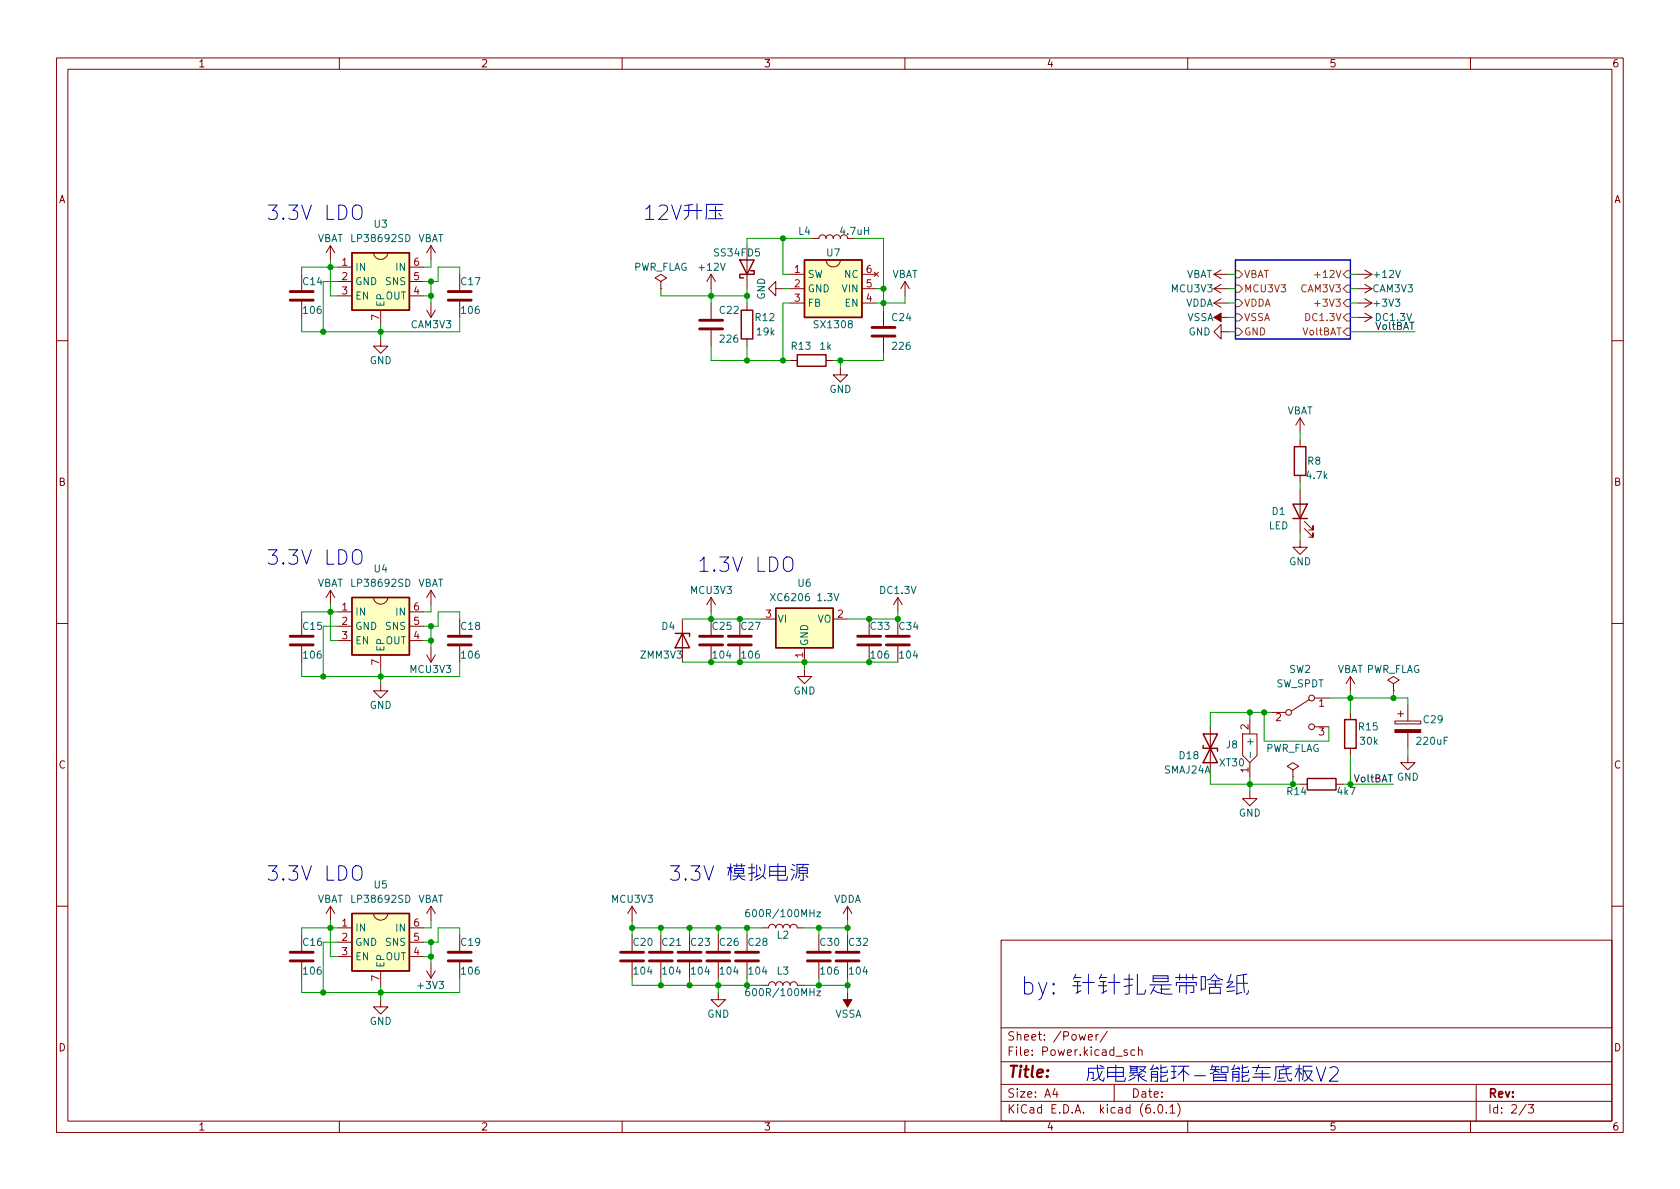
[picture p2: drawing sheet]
<svg xmlns="http://www.w3.org/2000/svg" width="297mm" height="210mm" viewBox="0 0 297 210" stroke-linecap="round" stroke-linejoin="round" font-family="sans-serif">
<g fill="none" stroke="#840000" stroke-width=".18">
<path d="M10 10.2h277v190.1h-277zM12 12.2h273v186.1h-273zM60 10.2v2M110 10.2v2M160 10.2v2M210 10.2v2M260 10.2v2M53.3 48.5v2.8M53.3 53.3v2.8M58.4 43.4v2.6M58.4 43.4l-.7 1.3M58.4 43.4l.8 1.3"/>
<path d="M59.7 47.2h2.5M59.7 49.8h2.5M59.7 52.3h2.5M66 44.7a1.27 1.27 0 0 0 1.3 1.2 1.27 1.27 0 0 0 1.3-1.2M67.3 59.9v1.3h1.3l-1.3 1.3-1.3-1.3h1.3M67.3 54.9v2.5M72.4 47.2h2.5M72.4 49.8h2.5M72.4 52.3h2.5M75.4 54.9l.8 1.2M76.2 43.4v2.6M76.2 53.6v2.5"/>
<path d="M76.2 43.4l-.8 1.3M76.2 43.4l.8 1.3M77 54.9l-.8 1.2M81.3 48.5v2.8M81.3 53.3v2.8M116.8 49.8l1.1-.7-1.1-.6-1 .6 1 .7v1.2M116.8 51h.1M125.7 48.5v2.5M125.7 53.6v2.8M125.7 58.4v2.8M125.7 48.5l-.7 1.3M125.7 48.5l.8 1.3"/>
<path d="M132.1 46v5M132.1 53.6v1.3M132.1 59.9v1.3M137.2 51v-1.2l-1.3 1.2 1.3 1.3v-1.3h1.2M139.7 53.6h2.5M139.7 51h2.5M139.7 48.5h2.5M146 46a1.27 1.27 0 0 0 1.3 1.2 1.27 1.27 0 0 0 1.3-1.2M148.6 42.2a.64 .64 0 0 0-.6-.7 .64 .64 0 0 0-.7 .7 .64 .64 0 0 0-.6-.7 .64 .64 0 0 0-.7 .7 .64 .64 0 0 0-.6-.7 .64 .64 0 0 0-.6 .7h-1.3M152.4 53.6h2.5M152.4 51h2.5M152.4 48.5h2.5"/>
<path d="M154.6 48.1l.7 .8M155.3 48.1l-.7 .8M156.2 54.9v2.8M156.2 59.7v2.8M160 49.8v2.5M160 49.8l-.7 1.2M160 49.8l.8 1.2M214.6 53.6l1.3 .8M214.6 53.6h2.6M214.6 51l1.3 .8M214.6 51h2.6M214.6 48.5h2.6"/>
<path d="M214.6 56.1h2.6M214.6 48.5l1.3 .8M215.9 58.7v-1.3l-1.3 1.3 1.3 1.2v-1.2h1.3M215.9 52.8l-1.3 .8M215.9 50.3l-1.3 .7M215.9 47.7l-1.3 .8M240 53.6h2.6M240 51h2.6M240 48.5h2.6M240 56.1h2.6M241.3 47.7l1.3 .8M241.3 50.3l1.3 .7"/>
<path d="M241.3 52.8l1.3 .8M241.3 55.4l1.3 .7M242.6 48.5l-1.3 .8M242.6 51l-1.3 .8M242.6 53.6l-1.3 .8M242.6 56.1l-1.3 .8M10 60.2h2M139.7 63.7h1.3M146 63.7h1.3M148.6 65v1.3h1.3l-1.3 1.3-1.3-1.3h1.3M229.9 73.9v2.5M229.9 77.7v1.3"/>
<path d="M229.9 73.9l-.8 1.3M229.9 73.9l.7 1.3M285 60.2h2M229.9 95.5v1.3h1.2l-1.2 1.2-1.3-1.2h1.3M229.9 84.1v1.2M229.9 86.6v7.6M230.6 93.5l1.6 1.5v-.8v.8h-.8M230.6 92.2l1.6 1.5v-.7v.7h-.8M10 110.2h2M53.3 109.5v2.8M53.3 114.3v2.8M58.4 104.4l-.7 1.3"/>
<path d="M58.4 104.4v2.5M58.4 104.4l.8 1.3M59.7 108.2h2.5M59.7 110.7h2.5M59.7 113.3h2.5M66 105.7a1.27 1.27 0 0 0 1.3 1.1 1.27 1.27 0 0 0 1.3-1.1M67.3 115.8v2.6M72.4 108.2h2.5M72.4 110.7h2.5M72.4 113.3h2.5M75.4 115.8l.8 1.3M76.2 104.4l-.8 1.3"/>
<path d="M76.2 104.4v2.5M76.2 114.5v2.6M76.2 104.4l.8 1.3M77 115.8l-.8 1.3M81.3 109.5v2.8M81.3 114.3v2.8M120.6 109.5v7.6M125.7 105.7v2.5M125.7 109.5v2.8M125.7 114.3v2.8M125.7 105.7l-.7 1.2M125.7 105.7l.8 1.2"/>
<path d="M130.8 109.5v2.8M130.8 114.3v2.8M134.6 109.5h2.6M142.2 118.4v1.2h1.3l-1.3 1.3-1.2-1.3h1.2M142.2 114.5v2.6M147.3 109.5h2.6M153.7 109.5v2.8M153.7 114.3v2.8M158.7 105.7v2.5M158.7 109.5v2.8M158.7 114.3v2.8M158.7 105.7l-.7 1.2"/>
<path d="M158.7 105.7l.8 1.2M238.8 119.6v2.6M238.8 119.6l-.8 1.3M238.8 119.6l.7 1.3M285 110.2h2M67.3 120.9v1.3h1.3l-1.3 1.2-1.3-1.2h1.3M214 128.5v7.6M219.7 129.8h2.5v3.8l-1.2 1.3-1.3-1.3zM221 139.9v1.3h1.2l-1.2 1.3-1.3-1.3h1.3M221 127.2v2.6M221 134.9v2.5M224.8 126h2.5"/>
<path d="M228.6 136.1l1-.6-1-.6-1 .6 1 .6v1.3M228.6 137.4h.1M229.9 138.7h1.2M231.5 123.7l-3.2 2M232.4 123.4h2.5M232.4 128.5h2.5M236.2 138.7h1.3M238.8 126v1.2M238.8 132.3v1.3M246.4 120.9l1-.6-1-.7-1 .7 1 .6v1.3M246.4 122.2h.1M246.6 127.5h4.6v.5h-4.6z"/>
<path d="M247.1 126.2h1.1M247.6 125.7v1M248.9 133.6v1.3h1.3l-1.3 1.2-1.3-1.2h1.3M248.9 124.7v2.8M248.9 129.5v2.8M10 160.2h2M53.3 165.3v2.8M53.3 170.2v2.8M58.4 160.3v2.5M58.4 160.3l-.7 1.2M58.4 160.3l.8 1.2M59.7 164.1h2.5"/>
<path d="M59.7 166.6h2.5M59.7 169.2h2.5M66 161.5a1.27 1.27 0 0 0 1.3 1.2 1.27 1.27 0 0 0 1.3-1.2M67.3 176.8v1.2h1.3l-1.3 1.3-1.3-1.3h1.3M67.3 171.7v2.5M72.4 164.1h2.5M72.4 166.6h2.5M72.4 169.2h2.5M75.4 171.7l.8 1.3M76.2 160.3v2.5M76.2 170.4v2.6M76.2 160.3l-.8 1.2"/>
<path d="M76.2 160.3l.8 1.2M77 171.7l-.8 1.3M81.3 165.3v2.8M81.3 170.2v2.8M111.8 160.3l-.8 1.2M111.8 160.3v2.5M111.8 165.3v2.8M111.8 170.2v2.8M111.8 160.3l.7 1.2M116.8 165.3v2.8M116.8 170.2v2.8M121.9 165.3v2.8"/>
<path d="M121.9 170.2v2.8M127 175.5v1.3h1.3l-1.3 1.2-1.3-1.2h1.3M127 165.3v2.8M127 170.2v2.8M132.1 165.3v2.8M132.1 170.2v2.8M134.6 164.1h1.3a.64 .64 0 0 1 .6-.7 .64 .64 0 0 1 .7 .7 .64 .64 0 0 1 .6-.7 .64 .64 0 0 1 .6 .7 .64 .64 0 0 1 .7-.7 .64 .64 0 0 1 .6 .7 .64 .64 0 0 1 .6-.7 .64 .64 0 0 1 .7 .7h1.2M135.9 174.2a.64 .64 0 0 1 .6-.6 .64 .64 0 0 1 .7 .6 .64 .64 0 0 1 .6-.6 .64 .64 0 0 1 .6 .6 .64 .64 0 0 1 .7-.6 .64 .64 0 0 1 .6 .6 .64 .64 0 0 1 .6-.6 .64 .64 0 0 1 .7 .6M144.8 165.3v2.8M144.8 170.2v2.8M149.9 160.3v2.5M149.9 165.3v2.8"/>
<path d="M149.9 170.2v2.8M149.9 175.5v2.5M149.9 160.3l-.8 1.2M149.9 160.3l.7 1.2M177 166.3h108v32h-108zM285 160.2h2M60 198.3v2M110 198.3v2M160 198.3v2M177 194.8h108M177 191.8h108M177 187.8h108"/>
<path d="M177 181.8h108M186.5 192.5l-.4 1h1M186.9 193v1M192.4 183.4l.7-.1v-.3l-.5-.1-.2 .2 .1 .8h.6M193.8 182.9v1M194.2 182.9l-.3 .1-.1 .2M195.8 182.4l-1.3 1.9M197 191.8v3M199.3 185.7l-.4-.1-.2 .2 .1 .3 .5 .1v.4h-.6M200.6 185.7l-.4-.1-.3 .3v.4l.2 .3h.5M201.3 185.8l.2-.2 .4 .1v.9M201.3 185.1v1.5"/>
<path d="M204.1 196.7v.1M204.9 195.4l.2-.1a.81 .81 0 0 1 .6 .7 .81 .81 0 0 1-.3 .8h-.2a.81 .81 0 0 1-.6-.6 .81 .81 0 0 1 .3-.8zM206.2 196.7v.1M206.9 195.8l.4-.5v1.5M206.9 196.8h.8M208.2 195.1a1.72 1.72 0 0 1 0 2.3M210 198.3v2M260 198.3v2M261 191.8v6.5M269.9 195.3l-1.3 1.9M270.2 195.3h1l-.6 .6 .5 .1v.7l-.2 .1h-.5l-.2-.1"/>
<circle cx="227.8" cy="126" r=".51"/>
<circle cx="231.9" cy="123.4" r=".51"/>
<circle cx="231.9" cy="128.5" r=".51"/>
</g>
<g fill="#840000" stroke="#840000" stroke-width=".18">
<path d="M149.1 176.8h1.5l-.7 1.2z"/>
<path d="M214.6 56.1l1.3-.7v1.5z"/>
<path d="M246.6 129h4.6v.5h-4.6z"/>
</g>
<path d="M136.2 105l.9 1.2M137.1 105l-.9 1.2M147.5 105l.4 1.2 .4-1.2M221.1 133v1M132.4 160.8l-.3 .1a.85 .85 0 0 0 0 1.2l.4-.1 .1-.4-.3-.3-.3 .1-.2 .2M132.4 174.8l-.3 .1a.85 .85 0 0 0 0 1.2l.4-.1 .1-.5-.3-.2-.3 .1-.2 .1M144.4 161.3h.7l-.7 .8h.7M144.4 175.2h.7l-.7 .9h.7" fill="none" stroke="#006464" stroke-width=".18"/>
<g fill="none" stroke="#840000" stroke-width=".51">
<path d="M51.3 53.1h4.1M51.3 51.6h4.1M79.2 53.1h4.1M79.2 51.6h4.1M123.7 58.2h4.1M123.7 56.6h4.1M154.2 59.4h4M154.2 57.9h4M51.3 114h4.1M51.3 112.5h4.1M79.2 114h4.1M79.2 112.5h4.1"/>
<path d="M123.7 114h4.1M123.7 112.5h4.1M128.8 114h4M128.8 112.5h4M151.6 114h4.1M151.6 112.5h4.1M156.7 114h4.1M156.7 112.5h4.1M51.3 169.9h4.1M51.3 168.4h4.1M79.2 169.9h4.1M79.2 168.4h4.1"/>
<path d="M109.7 169.9h4.1M109.7 168.4h4.1M114.8 169.9h4.1M114.8 168.4h4.1M119.9 169.9h4.1M119.9 168.4h4.1M125 169.9h4M125 168.4h4M130 169.9h4.1M130 168.4h4.1M142.7 169.9h4.1M142.7 168.4h4.1"/>
<path d="M147.8 169.9h4.1M147.8 168.4h4.1"/>
</g>
<g fill="#ffffc2" stroke="#ffffc2" stroke-width=".18">
<path d="M62.2 105.7h10.2v10.1h-10.2z"/>
<path d="M137.2 107.6h10.1v6.9h-10.1z"/>
<path d="M62.2 44.7h10.2v10.2h-10.2z"/>
<path d="M62.2 161.5h10.2v10.2h-10.2z"/>
<path d="M142.2 46h10.2v10.1h-10.2z"/>
</g>
<g fill="none" stroke="#840000" stroke-width=".25">
<path d="M62.2 44.7h10.2v10.2h-10.2zM130.8 46h2.5l-1.2 2.5zM131.1 54.9h2v5h-2zM132.7 47.9h.6v.6h-2.5v.6h.6M142.2 46h10.2v10.1h-10.2zM141 62.7h5v2.1h-5zM228.9 79h2v5.1h-2zM228.6 89.1h2.5l-1.2 2.6zM228.6 91.7h2.5M62.2 105.7h10.2v10.1h-10.2zM119.4 112h2.5v.5M120.6 112l1.3 2.5h-2.5z"/>
<path d="M137.2 107.6h10.1v6.9h-10.1zM212.7 131.8v.5h2.6v.5M212.7 129.8h2.6l-2.6 5.1h2.6zM231.1 137.7h5.1v2h-5.1zM237.7 127.2h2.1v5.1h-2.1zM62.2 161.5h10.2v10.2h-10.2z"/>
</g>
<path d="M218.4 55.5h.7l.6 .6-.6 .7h-.7zM218.4 53h.7l.6 .6-.6 .6h-.7zM218.4 50.4h.7l.6 .6-.6 .7h-.7zM218.4 58h.7l.6 .7-.6 .6h-.7zM218.4 47.9h.7l.6 .6-.6 .6h-.7zM232.4 53.7h1M232.4 48.6h1M238.1 53h.7v1.2h-.7l-.6-.6zM238.1 58h.7v1.3h-.7l-.6-.6zM238.1 47.9h.7v1.2h-.7l-.6-.6zM238.1 50.4h.7v1.3h-.7l-.6-.7zM238.1 55.5h.7v1.3h-.7l-.6-.7z" fill="none" stroke="#725600" stroke-width=".18"/>
<g fill="none" stroke="#0000c2" stroke-width=".18">
<path d="M62.7 36.4a.84 .84 0 0 1 .9-.1 .84 .84 0 0 1 .4 .8v.9a.85 .85 0 0 1-.8 .8 .85 .85 0 0 1-.9-.8v-.9l.1-.5zM114.2 37l.7-.7v2.5M114.2 38.8h1.4M116.6 36.5l.3-.2h.6a.69 .69 0 0 1 .4 1l-1.4 1.5h1.5M118.8 36.3l.8 2.5 .9-2.5M120.9 37.2h3.2M121.8 36.3l-.1 1.9-.6 .6M122.5 36.1l-1.4 .3M123.2 36v2.8M125.2 38.7h2.6M125.4 37.2h2.2M126.5 36.5v2.2"/>
<path d="M127.1 37.7l.4 .5M127.8 36.1h-2.9l-.1 2.7M62.4 97.6a.85 .85 0 0 1 1-.4 .85 .85 0 0 1 .6 .9v.8a.85 .85 0 0 1-.8 .9 .85 .85 0 0 1-.9-.9zM138.9 98.6a.84 .84 0 0 1 .9 0 .84 .84 0 0 1 .4 .7v.9a.85 .85 0 0 1-.8 .9 .85 .85 0 0 1-.9-.9v-.9l.1-.4zM62.4 153.5a.85 .85 0 0 1 1-.4 .85 .85 0 0 1 .6 .8v.9a.85 .85 0 0 1-.8 .9 .85 .85 0 0 1-.9-.9zM118.5 153.1h1.6l-.8 1a.69 .69 0 0 1 .8 .5v.6l-.2 .3-.3 .1h-.7l-.4-.2M121.2 155.4l.1 .1-.1 .1-.1-.1 .1-.1v.2M122.2 153.1h1.6l-.9 1a.69 .69 0 0 1 .9 .5v.6l-.3 .3-.2 .1h-.8l-.3-.2M124.5 153.1l.8 2.5 .9-2.5M128.6 153.5h1M129.1 153.5l.3 .8M129.1 153.3l-.4 1.5"/>
<path d="M129.2 152.7v2.9M129.6 154.9h2.1M129.7 153.1h2M129.9 153.6h1.6v.8h-1.6zM129.9 153.9h1.6M130.3 152.7v.6M130.6 154.8l.5 .6 .6 .2M130.6 154.4l-.2 .8-.2 .2-.6 .2M131.1 152.7v.6M132.3 153.5h1.1M132.9 152.7v2.9h-.3M133.4 154.3l-1.1 .3"/>
<path d="M133.8 153v2M134.3 153.3l.2 .6M134.4 154.7l-1 .5M134.9 154.8l-.5 .5-.7 .3M134.9 154.9l.5 .5M135.2 152.9v.7l-.2 1.2M136.1 154.8h2.8v-1.6h-2.8v1.8M136.1 154.1h2.8M137.5 152.7v2.9h1.6l.1-.6M139.8 153.7l.6 .2M140.1 152.9l.5 .2M140.4 154.6l-.4 1"/>
<path d="M141.3 153.5h1.4v.9h-1.4zM141.3 153.9h1.4M141.4 154.8l-.2 .5M142 154.4v1.2h-.5M142 153l-.1 .5M142.5 154.8l.4 .4M143 152.9h-2.1v1.4l-.2 1M181.1 173.9l.3-.2h.6l.3 .2 .3 .4v.9l-.3 .4-.3 .2h-.6l-.3-.2M181.1 172.7v3.1M183.6 173.7l.8 2.1M185.1 173.7l-1 2.8-.5 .3M186.3 175.5l.1 .1-.1 .2-.2-.2 .2-.1v.3"/>
<path d="M186.3 173.9l.1 .1-.1 .2-.2-.2 .2-.1v.3M189.7 174.3h1.4M189.9 172.9h1.2M189.9 173.6h1.1M190.2 172.3l-.4 .8M190.5 173.6v2M191.1 175.2l-.9 .4M191.4 173.7h2.1M192.4 172.3v3.5M194.2 174.3h1.5M194.5 172.9h1.2M194.5 173.6h1"/>
<path d="M194.8 172.3l-.5 .8M195.1 173.6v2M195.7 175.2l-.9 .4M196 173.7h2M197 172.3v3.5M198.7 173.1h1.7M198.9 175.8h.6M199.6 172.3v3.5M200.2 174.2l-1.5 .3M200.9 175.8h1.5M201.1 172.3v3.3M202.6 175.1l-.2 .5"/>
<path d="M203.3 174.2h3.8M203.9 172.6h2.6v1h-2.6zM203.9 175.1l.7 .4 1.3 .3h1.4M203.9 173h2.6M204.2 174.5l-.8 1.3M205.2 174.9h1.6M205.3 174.2v1.4M207.8 172.9h3.9M208 174.3v-.6h3.5v.6M208.6 172.3v1M209.7 172.3v1M209.7 173.7v2.1"/>
<path d="M210.5 175.5h.6M210.9 172.3v1M211.1 175.3v-1h-2.5v1.2M212.4 174.9h.7M213.1 174.8v-2.1h-.7v2.5M213.7 174h2.4M213.9 175.8v-1.2h1.9v1.2M213.9 175.6h1.9M214.1 173.4h1.5M214.7 172.3l-.7 .8-.6 .2M214.9 172.4l.4 .6 .9 .3M214.9 173.4v1.2"/>
<path d="M217.7 172.3l-.5 1.3M218 173.7l-1.1 .9 1.4-.1M218 173.6l-1.1 .1M218.3 175.2l-1.4 .1M218.7 173.9h1.9M218.7 172.7v3.1M219.6 175.5l-1.1 .3M219.9 172.4l.1 3.1M220.5 172.3l-1.8 .3M220.7 175.2l-.1 .6h-.3M192.5 189.6h.8v1.1h-.4M194 188.3v.7l.4 1.8 .7 .4 .1-.6"/>
<path d="M194.5 188.4l.6 .3M194.9 189.4l-.4 .8-.7 .8-.5 .1M195.2 188.9h-2.7v1.3l-.3 .9M195.8 190.4h2.8v-1.6h-2.8v1.8M195.8 189.6h2.8M197.3 188.3v2.9h1.6l.1-.6M199.7 188.5l2.9 .2M199.7 189.7h.9M200 188.9h1M200 189.3h1M200 188.5v1.1M200.3 189.6h.7"/>
<path d="M200.4 190l-.7 .4M200.7 190.5l-1.1 .6M201 188.5v1.2M201.3 190.1v1.1M201.4 190l.1 .4 .5 .4 .7 .4M201.5 189l1.1 .6M201.9 189.9l-1.3 .3M202.4 190.2l-.6 .3M202.5 188.8l-.5 .6-.7 .3M203.3 189.1l1.4-.2 .1 .2M203.6 191.2v-1.7h1.1v1.7h-.5M203.6 190h1.1"/>
<path d="M203.6 190.5h1.1M203.9 188.3l-.3 .7M204.4 188.7l.4 .2M205.3 188.3v1.3M205.3 189.9v1.3M206.2 188.7l-1 .2M206.2 190.1l-1 .4M206.4 189.3v.3h-1.2M206.5 190.7l-.1 .5h-1.2M207.1 188.5h1M207.1 189.5h.8M207.6 188.5v2.2"/>
<path d="M207.9 190.5l-.8 .2M208.3 188.5h1.9M209 189.4l-.7 .7M209.3 188.9v2.3M209.4 189.4l.8 .7M209.4 188.5l-.5 1.1M211.2 190.2h1.9M214 189.1h1.7M214.3 188.7h1.3M214.3 188.3l-.1 .6M214.6 191.2v-1.2h2.2v1.2M214.6 190.5h2.2"/>
<path d="M214.6 191.1h2.2M214.8 189.3l-.3 .4-.5 .2M214.8 189.4l.8 .2M214.9 188.7l-.1 .8M215.9 189.5v-.8h1.2v.8M215.9 189.6h1.2M217.7 189.1l1.4-.2 .1 .2M218 191.2v-1.7h1.1v1.7h-.5M218 190h1.1M218 190.5h1.1M218.3 188.3l-.3 .7M218.8 188.7l.4 .2"/>
<path d="M219.7 188.3v1.3M219.7 189.9v1.3M220.6 188.7l-1.1 .2M220.6 190.1l-1.1 .4M220.8 189.3v.3h-1.3M220.9 190.7l-.1 .5h-1.3M221.5 190.5h3.1M221.5 188.8h3.1M221.8 189.9h2.6M222.6 188.3l-.5 1.2M223.2 189.3v1.9M225.8 191.2h1.6"/>
<path d="M226.2 189.9h2.2M226.9 188.3v.4M227 190.6l-.9 .1M227.4 189v.9l.4 1.1 .5 .2 .1-.5M227.9 188.9l-1.7 .4v1.4M228.4 188.7h-2.8v1.5l-.2 .9M229.1 189h1.1M229.6 189.1l-.6 1.4M229.7 188.3v2.9M229.7 189.5l.5 .5M230.4 189.4h1.6l-.5 1-.5 .6-.4 .2M230.7 189.4l.5 1.1 .9 .7"/>
<path d="M232 188.5h-1.6l-.1 2.5M232.7 188.7l.9 2.5 .8-2.5M235.1 188.9l.4-.2h.6a.69 .69 0 0 1 .4 1l-1.5 1.5h1.6"/>
</g>
<path d="M218.4 46h20.4v13.9h-20.4z" fill="none" stroke="#0000c2" stroke-width=".25"/>
<g fill="none" stroke="#009600" stroke-width=".18">
<path d="M53.3 56.1v2.6h28v-2.6M58.4 46v6.3h1.3M59.7 47.2h-6.4v1.3M59.7 49.8h-2.6v8.9M67.3 57.4v2.5M74.9 52.3h1.3M76.2 46v1.2h-1.3M76.2 49.8v3.8M81.3 48.5v-1.3h-3.8v2.6h-2.6M116.8 51v1.3h15.3M125.7 51v2.6M132.1 51v2.6"/>
<path d="M138.4 42.2v6.3h1.3M138.4 51h1.3M139.7 53.6h-1.3v10.1M143.5 42.2h-11.4v1.2M151.1 42.2h5.1v12.7M154.9 51h1.3M160 52.3v1.3h-5.1M217.2 58.7h1.2M217.2 53.6h1.2M217.2 48.5h1.2M217.2 51h1.2M217.2 56.1h1.2"/>
<path d="M238.8 58.7h11.4M238.8 53.6h1.2M238.8 48.5h1.2M238.8 51h1.2M238.8 56.1h1.2M125.7 61.2v2.5h14M132.1 61.2v2.5M148.6 63.7v1.3M156.2 62.5v1.2h-8.9M229.9 76.4v1.3M229.9 85.3v1.3M229.9 94.2v1.3"/>
<path d="M53.3 117.1v2.5h28v-2.5M58.4 106.9v6.4h1.3M59.7 108.2h-6.4v1.3M59.7 110.7h-2.6v8.9M67.3 118.4v2.5M74.9 113.3h1.3M76.2 106.9v1.3h-1.3M76.2 110.7v3.8M81.3 109.5v-1.3h-3.8v2.5h-2.6M120.6 109.5h14M120.6 117.1h38.1M125.7 108.2v1.3"/>
<path d="M142.2 117.1v1.3M158.7 108.2v1.3h-8.8M214 136.1v2.6h15.9M221 126v1.2M221 137.4v2.5M223.5 126v5.1h11.4v-2.6M224.8 126h-10.8v2.5M228.6 137.4v1.3M234.9 123.4h14v1.3M237.5 138.7h8.9M238.8 122.2v3.8M238.8 133.6v5.1"/>
<path d="M246.4 122.2v1.2M248.9 132.3v1.3M53.3 173v2.5h28v-2.5M58.4 162.8v6.4h1.3M59.7 164.1h-6.4v1.2M59.7 166.6h-2.6v8.9M67.3 174.2v2.6M74.9 169.2h1.3M76.2 162.8v1.3h-1.3M76.2 166.6v3.8M81.3 165.3v-1.2h-3.8v2.5h-2.6M111.8 162.8v2.5"/>
<path d="M111.8 173v1.2h22.8M111.8 164.1h22.8M116.8 164.1v1.2M116.8 173v1.2M121.9 164.1v1.2M121.9 173v1.2M127 164.1v1.2M127 173v2.5M132.1 164.1v1.2M132.1 173v1.2M142.2 164.1h7.7M142.2 174.2h7.7"/>
<path d="M144.8 164.1v1.2M144.8 173v1.2M149.9 162.8v2.5M149.9 173v2.5"/>
</g>
<g fill="#009600" stroke="#009600" stroke-width=".18">
<circle cx="76.2" cy="110.7" r=".46"/>
<circle cx="58.4" cy="108.2" r=".46"/>
<circle cx="67.3" cy="119.6" r=".46"/>
<circle cx="57.1" cy="119.6" r=".46"/>
<circle cx="130.8" cy="117.1" r=".46"/>
<circle cx="76.2" cy="113.3" r=".46"/>
<circle cx="111.8" cy="164.1" r=".46"/>
<circle cx="121.9" cy="174.2" r=".46"/>
<circle cx="116.8" cy="174.2" r=".46"/>
<circle cx="127" cy="164.1" r=".46"/>
<circle cx="121.9" cy="164.1" r=".46"/>
<circle cx="57.1" cy="58.7" r=".46"/>
<circle cx="67.3" cy="58.7" r=".46"/>
<circle cx="58.4" cy="47.2" r=".46"/>
<circle cx="76.2" cy="49.8" r=".46"/>
<circle cx="76.2" cy="52.3" r=".46"/>
<circle cx="125.7" cy="52.3" r=".46"/>
<circle cx="57.1" cy="175.5" r=".46"/>
<circle cx="67.3" cy="175.5" r=".46"/>
<circle cx="58.4" cy="164.1" r=".46"/>
<circle cx="76.2" cy="166.6" r=".46"/>
<circle cx="76.2" cy="169.2" r=".46"/>
<circle cx="116.8" cy="164.1" r=".46"/>
<circle cx="144.8" cy="164.1" r=".46"/>
<circle cx="149.9" cy="164.1" r=".46"/>
<circle cx="132.1" cy="164.1" r=".46"/>
<circle cx="132.1" cy="174.2" r=".46"/>
<circle cx="127" cy="174.2" r=".46"/>
<circle cx="149.9" cy="174.2" r=".46"/>
<circle cx="144.8" cy="174.2" r=".46"/>
<circle cx="156.2" cy="53.6" r=".46"/>
<circle cx="156.2" cy="51" r=".46"/>
<circle cx="138.4" cy="42.2" r=".46"/>
<circle cx="132.1" cy="52.3" r=".46"/>
<circle cx="228.6" cy="138.7" r=".46"/>
<circle cx="221" cy="138.7" r=".46"/>
<circle cx="238.8" cy="138.7" r=".46"/>
<circle cx="238.8" cy="123.4" r=".46"/>
<circle cx="246.4" cy="123.4" r=".46"/>
<circle cx="221" cy="126" r=".46"/>
<circle cx="223.5" cy="126" r=".46"/>
<circle cx="142.2" cy="117.1" r=".46"/>
<circle cx="130.8" cy="109.5" r=".46"/>
<circle cx="158.7" cy="109.5" r=".46"/>
<circle cx="153.7" cy="117.1" r=".46"/>
<circle cx="125.7" cy="117.1" r=".46"/>
<circle cx="125.7" cy="109.5" r=".46"/>
<circle cx="153.7" cy="109.5" r=".46"/>
<circle cx="148.6" cy="63.7" r=".46"/>
<circle cx="138.4" cy="63.7" r=".46"/>
<circle cx="132.1" cy="63.7" r=".46"/>
</g>
<g font-size="3.5" fill="#0000c2">
<text x="47" y="38.9">3.3V LDO</text>
<text x="47" y="99.9">3.3V LDO</text>
<text x="123.2" y="101.1">1.3V LDO</text>
<text x="47" y="155.8">3.3V LDO</text>
</g>
<text font-size="2.8" fill="#840000" x="178" y="190.6">Title:</text>
<g font-size="2.1" fill="#840000">
<text x="178" y="184">Sheet: /Power/</text>
<text x="178" y="186.7">File: Power.kicad_sch</text>
<text x="178" y="196.9">KiCad E.D.A. kicad (6.0.1)</text>
<text x="178" y="194.1">Size: A4</text>
<text x="200" y="194.1">Date:</text>
<text x="263" y="194.1">Rev:</text>
<text x="263" y="196.9">Id: 2/3</text>
</g>
<g font-size="1.8" fill="#840000">
<text x="35" y="11.9">1</text>
<text x="85" y="11.9">2</text>
<text x="135" y="11.9">3</text>
<text x="185" y="11.9">4</text>
<text x="235" y="11.9">5</text>
<text x="285" y="11.9">6</text>
<text x="10.3" y="35.9">A</text>
<text x="285.3" y="35.9">A</text>
<text x="10.3" y="85.9">B</text>
<text x="285.3" y="85.9">B</text>
<text x="10.3" y="135.9">C</text>
<text x="285.3" y="135.9">C</text>
<text x="10.3" y="185.9">D</text>
<text x="285.3" y="185.9">D</text>
<text x="35" y="199.9">1</text>
<text x="85" y="199.9">2</text>
<text x="135" y="199.9">3</text>
<text x="185" y="199.9">4</text>
<text x="235" y="199.9">5</text>
<text x="285" y="199.9">6</text>
</g>
<g font-size="1.8" fill="#006464">
<text x="66.2" y="40.3">U3</text>
<text x="141.2" y="41.5">L4</text>
<text x="148.7" y="41.5">4.7uH</text>
<text x="56" y="42.8">VBAT</text>
<text x="62.5" y="42.8">LP38692SD</text>
<text x="62.7" y="47.9">IN</text>
<text x="70.1" y="47.9">IN</text>
<text x="73.8" y="42.8">VBAT</text>
<text x="111.9" y="47.9">PWR_FLAG</text>
<text x="123.7" y="47.9">+12V</text>
<text x="126.3" y="45.3">SS34F</text>
<text x="132.2" y="45.3">D5</text>
<text x="146.2" y="45.3">U7</text>
<text x="53.6" y="50.4">C14</text>
<text x="62.7" y="50.4">GND</text>
<text x="62.7" y="53">EN</text>
<text x="68.1" y="53">OUT</text>
<text x="68.2" y="50.4">SNS</text>
<text x="81.6" y="50.4">C17</text>
<text x="135.3" y="53" transform="rotate(-90 135.3 53)">GND</text>
<text x="142.7" y="49.1">SW</text>
<text x="142.7" y="51.7">GND</text>
<text x="148.9" y="51.7">VIN</text>
<text x="149.3" y="49.1">NC</text>
<text x="157.6" y="49.1">VBAT</text>
<text x="207.2" y="51.7">MCU3V3</text>
<text x="209.7" y="49.1">VBAT</text>
<text x="242.7" y="51.7">CAM3V3</text>
<text x="243.1" y="49.1">+12V</text>
<text x="53.8" y="55.5">106</text>
<text x="67.9" y="54.4" transform="rotate(-90 67.9 54.4)">EP</text>
<text x="72.7" y="58">CAM3V3</text>
<text x="81.7" y="55.5">106</text>
<text x="127.3" y="55.5">C22</text>
<text x="133.6" y="56.8">R12</text>
<text x="133.9" y="59.3">19k</text>
<text x="142.7" y="54.2">FB</text>
<text x="144.2" y="58">SX1308</text>
<text x="149.4" y="54.2">EN</text>
<text x="157.8" y="56.8">C24</text>
<text x="209.6" y="54.2">VDDA</text>
<text x="209.8" y="56.8">VSSA</text>
<text x="210.1" y="59.3">GND</text>
<text x="243.1" y="54.2">+3V3</text>
<text x="65.3" y="64.4">GND</text>
<text x="127.4" y="60.6">226</text>
<text x="140" y="61.8">R13</text>
<text x="145" y="61.8">1k</text>
<text x="157.9" y="61.8">226</text>
<text x="146.6" y="69.5">GND</text>
<text x="227.5" y="73.3">VBAT</text>
<text x="231.2" y="82.2">R8</text>
<text x="231.1" y="84.7">4.7k</text>
<text x="224.3" y="93.6">LED</text>
<text x="224.9" y="91.1">D1</text>
<text x="66.2" y="101.2">U4</text>
<text x="227.9" y="99.9">GND</text>
<text x="56" y="103.8">VBAT</text>
<text x="62.5" y="103.8">LP38692SD</text>
<text x="73.8" y="103.8">VBAT</text>
<text x="122.2" y="105">MCU3V3</text>
<text x="137" y="106.3">XC6206 1.3V</text>
<text x="141.1" y="103.8">U6</text>
<text x="155.7" y="105">DC1.3V</text>
<text x="53.6" y="111.4">C15</text>
<text x="62.7" y="108.8">IN</text>
<text x="62.7" y="111.4">GND</text>
<text x="62.7" y="113.9">EN</text>
<text x="68.1" y="113.9">OUT</text>
<text x="68.2" y="111.4">SNS</text>
<text x="70.1" y="108.8">IN</text>
<text x="81.6" y="111.4">C18</text>
<text x="117" y="111.4">D4</text>
<text x="126" y="111.4">C25</text>
<text x="131.1" y="111.4">C27</text>
<text x="137.4" y="110.1">VI</text>
<text x="144.5" y="110.1">VO</text>
<text x="154" y="111.4">C33</text>
<text x="159.1" y="111.4">C34</text>
<text x="53.8" y="116.5">106</text>
<text x="67.9" y="115.3" transform="rotate(-90 67.9 115.3)">EP</text>
<text x="72.6" y="119">MCU3V3</text>
<text x="81.7" y="116.5">106</text>
<text x="113.3" y="116.5">ZMM3V3</text>
<text x="126.1" y="116.5">104</text>
<text x="131.2" y="116.5">106</text>
<text x="142.9" y="114.3" transform="rotate(-90 142.9 114.3)">GND</text>
<text x="154.1" y="116.5">106</text>
<text x="159.2" y="116.5">104</text>
<text x="228" y="119">SW2</text>
<text x="236.4" y="119">VBAT PWR_FLAG</text>
<text x="65.3" y="125.3">GND</text>
<text x="140.3" y="122.8">GND</text>
<text x="225.6" y="121.5">SW_SPDT</text>
<text x="221.6" y="131.3" transform="rotate(-90 221.6 131.3)">+</text>
<text x="240.3" y="129.2">R15</text>
<text x="240.6" y="131.7">30k</text>
<text x="250.6" y="131.7">220uF</text>
<text x="251.8" y="127.9">C29</text>
<text x="205.9" y="136.8">SMAJ24A</text>
<text x="208.6" y="134.2">D18</text>
<text x="215.7" y="135.5">XT30</text>
<text x="216.8" y="132.3">J8</text>
<text x="223.6" y="133">PWR_FLAG</text>
<text x="227.6" y="140.6">R14</text>
<text x="236.5" y="140.6">4k7</text>
<text x="219" y="144.4">GND</text>
<text x="56" y="159.6">VBAT</text>
<text x="62.5" y="159.6">LP38692SD</text>
<text x="66.2" y="157.1">U5</text>
<text x="73.8" y="159.6">VBAT</text>
<text x="108.2" y="159.6">MCU3V3</text>
<text x="147.4" y="159.6">VDDA</text>
<text x="53.6" y="167.3">C16</text>
<text x="62.7" y="164.7">IN</text>
<text x="62.7" y="167.3">GND</text>
<text x="68.2" y="167.3">SNS</text>
<text x="70.1" y="164.7">IN</text>
<text x="81.6" y="167.3">C19</text>
<text x="112.1" y="167.3">C20</text>
<text x="117.1" y="167.3">C21</text>
<text x="122.2" y="167.3">C23</text>
<text x="127.3" y="167.3">C26</text>
<text x="132.4" y="167.3">C28</text>
<text x="132.8" y="162.2">600R/100MHz</text>
<text x="137.4" y="166">L2</text>
<text x="145.1" y="167.3">C30</text>
<text x="150.2" y="167.3">C32</text>
<text x="53.8" y="172.3">106</text>
<text x="62.7" y="169.8">EN</text>
<text x="67.9" y="171.2" transform="rotate(-90 67.9 171.2)">EP</text>
<text x="68.1" y="169.8">OUT</text>
<text x="81.7" y="172.3">106</text>
<text x="112.2" y="172.3">104</text>
<text x="117.3" y="172.3">104</text>
<text x="122.3" y="172.3">104</text>
<text x="127.4" y="172.3">104</text>
<text x="132.5" y="172.3">104</text>
<text x="137.4" y="172.3">L3</text>
<text x="145.2" y="172.3">106</text>
<text x="150.3" y="172.3">104</text>
<text x="74" y="174.9">+3V3</text>
<text x="125" y="180">GND</text>
<text x="132.8" y="176.1">600R/100MHz</text>
<text x="147.6" y="180">VSSA</text>
<text x="65.3" y="181.2">GND</text>
</g>
<g font-size="1.8" fill="#a90000">
<text x="60.5" y="47">1</text>
<text x="73.2" y="47">6</text>
<text x="60.5" y="49.5">2</text>
<text x="60.5" y="52.1">3</text>
<text x="73.2" y="52.1">4</text>
<text x="73.2" y="49.5">5</text>
<text x="140.5" y="48.3">1</text>
<text x="140.5" y="50.8">2</text>
<text x="140.5" y="53.3">3</text>
<text x="153.2" y="53.3">4</text>
<text x="153.2" y="50.8">5</text>
<text x="153.2" y="48.3">6</text>
<text x="67.1" y="56.6" transform="rotate(-90 67.1 56.6)">7</text>
<text x="60.5" y="107.9">1</text>
<text x="73.2" y="107.9">6</text>
<text x="60.5" y="110.5">2</text>
<text x="60.5" y="113">3</text>
<text x="73.2" y="113">4</text>
<text x="73.2" y="110.5">5</text>
<text x="135.4" y="109.2">3</text>
<text x="148.1" y="109.2">2</text>
<text x="67.1" y="117.6" transform="rotate(-90 67.1 117.6)">7</text>
<text x="142" y="116.3" transform="rotate(-90 142 116.3)">1</text>
<text x="233.2" y="125">1</text>
<text x="220.7" y="129" transform="rotate(-90 220.7 129)">2</text>
<text x="225.6" y="127.5">2</text>
<text x="233.2" y="130">3</text>
<text x="220.7" y="136.6" transform="rotate(-90 220.7 136.6)">1</text>
<text x="60.5" y="163.8">1</text>
<text x="60.5" y="166.4">2</text>
<text x="73.2" y="166.4">5</text>
<text x="73.2" y="163.8">6</text>
<text x="60.5" y="168.9">3</text>
<text x="67.1" y="173.5" transform="rotate(-90 67.1 173.5)">7</text>
<text x="73.2" y="168.9">4</text>
</g>
<g font-size="1.8" fill="#725600">
<text x="219.9" y="51.7">MCU3V3</text>
<text x="219.9" y="49.1">VBAT</text>
<text x="230.1" y="51.7">CAM3V3</text>
<text x="233.1" y="49.1">+12V</text>
<text x="219.9" y="56.8">VSSA</text>
<text x="219.9" y="54.2">VDDA</text>
<text x="219.9" y="59.3">GND</text>
<text x="230.3" y="59.3">VoltBAT</text>
<text x="231.1" y="56.8">DC1.3V</text>
<text x="233.1" y="54.2">+3V3</text>
</g>
<g font-size="1.8" fill="#0f0f0f">
<text x="243.2" y="58.3">VoltBAT</text>
<text x="243.3" y="56.8">DC1.3V</text>
<text x="239.4" y="138.3">VoltBAT GND</text>
</g>
</svg>
